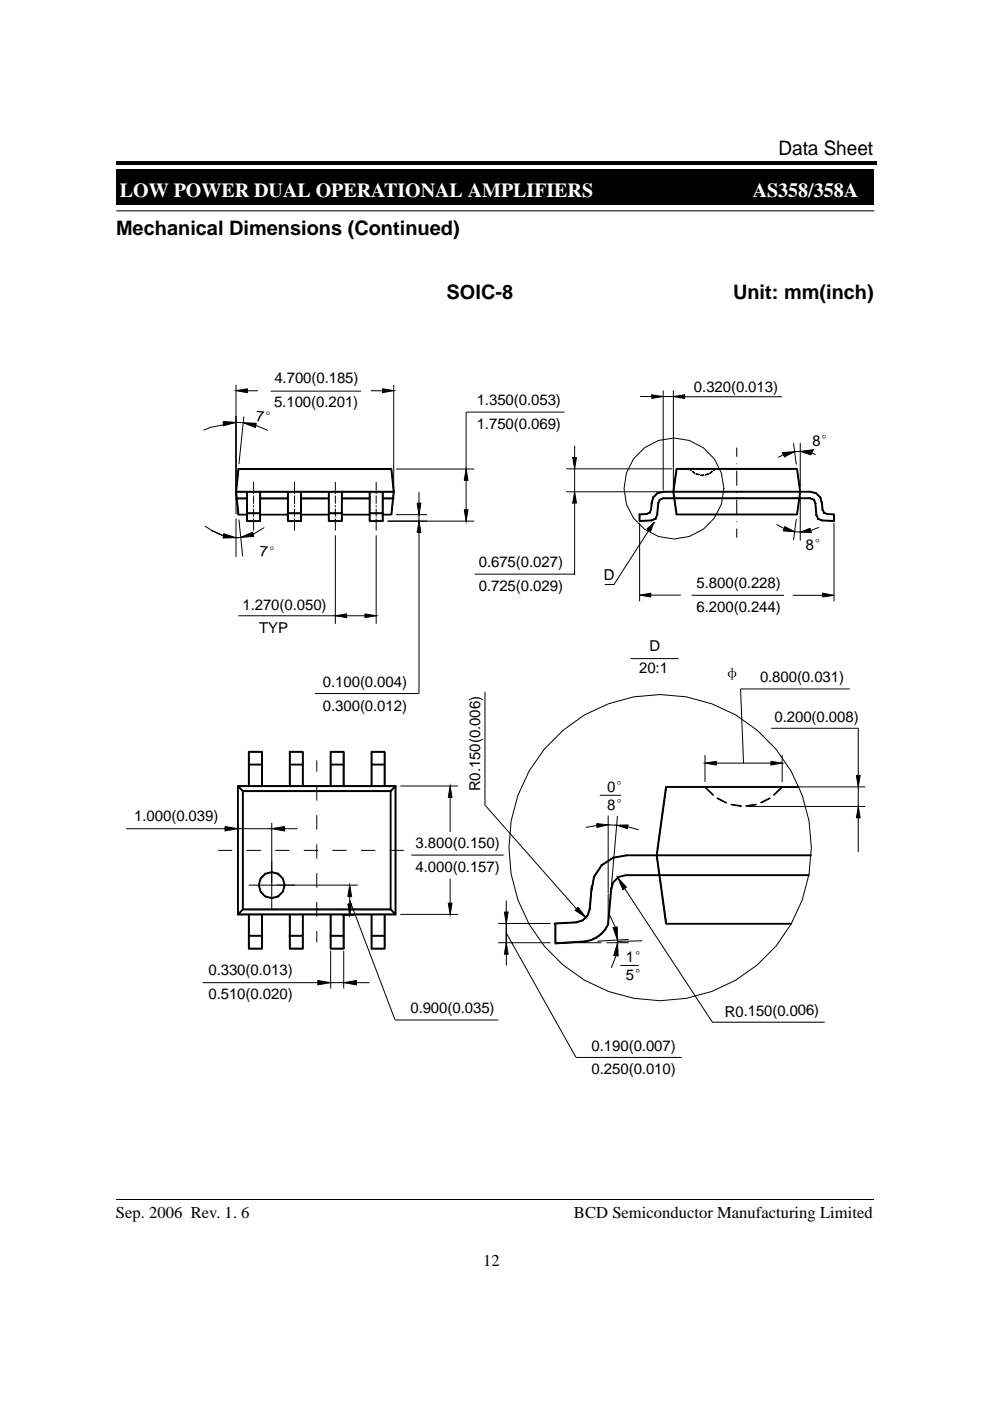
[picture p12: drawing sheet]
<svg xmlns="http://www.w3.org/2000/svg" width="210mm" height="297mm" viewBox="0 0 210 297" stroke-linecap="round" stroke-linejoin="round" font-family="sans-serif">
<path d="M24.7 34.3h.3v.7h-.3zM25 34.3h160.9v.7h-160.9zM24.7 35.9h160.4v7.5h-160.4z" fill="#000"/>
<path d="M24.7 44.7h160.7M24.7 43.4v-7.4h160.5l-.1 7.5-160.5-.1" fill="none" stroke="#000" stroke-width=".21"/>
<path d="M23.3 8.3h35.2v25.2h-35.2z" fill="#fff"/>
<g fill="none" stroke="#000" stroke-width=".21">
<path d="M47.3 89.4l2.7 .2-2.6 .7zM50 82.8l2.5-.4v.8zM50 81.6l.1 27.4M50.4 99.4l.3 .1-.5 4.8h-.2zM50.6 99.3h32.4v.2h-32.4zM50.6 99.4h32.4M51.6 89.6h-1.6l-5.3 1-1.5 .6M51.6 89.6l2.7 .1-.1 1zM51.7 88.3l-1 10.1M52.5 82.8h2.2M54.3 90.2l2.5 1M57.5 82.9h19"/>
<path d="M78.6 82.8h2.5M81.1 82.4l2.4 .4-2.4 .4zM82.9 99.5l.2-.1 .5 4.9h-.2zM83.5 81.6v22.2M83.5 82.8h.1M84 99.4h16.6M98.8 99.4l.4 2.5h-.8zM119.7 87.4h-20.9v12M120.1 99.4h22.3M121.4 97h.8l-.4 2.4zM121.8 94.6v2.4M121.8 99.4v4.9"/>
<path d="M135.8 84.1h2.4M136.7 94.9a10.6 10.6 0 0 1 16.8 8.7 10.6 10.6 0 0 1-16.8 8.6 10.8 10.8 0 0 1 0-17.3zM138.2 83.7l2.4 .4-2.4 .4zM140.6 84.1h.1M140.6 82.8v21M140.6 84.1h2.2M142.7 84.1l2.5-.4v.8zM142.8 82.8v21M143.3 99.4h.3l-.7 4.9-.2-.1zM143.4 99.3h25.6v.2h-25.6zM143.4 99.4h25.6M143.4 99.4h.1"/>
<path d="M145.2 84.1h20.5M146.1 99.5l.1-.1 .4 .3-.1 .1zM146.8 100l.1-.1 .4 .4v.1zM151.3 99.7l.3-.3 .1 .1-.4 .3zM151.6 99.4l.1 .1M156.2 95v1.8M156.2 99.9v3M156.2 98.3h.1M165.9 95.9l2.6-.1-2.2 1.1zM166.9 96l-1.9 .9M168.3 94l.5 4.4M168.9 99.4h.2l.7 4.8-.2 .1z"/>
<path d="M169.7 95.7l2.7-.3-.5 1zM169.7 94v9.2M169.7 95.7l-1.2 .1M170.5 95.8h1.2l1.2 .6M43.5 111.5a10.3 10.3 0 0 0 7.6 2.4M44.9 112.5l2.5 1.1M47.4 113.2l2.6 .8-2.7 .1zM50 104.3h.2l.5 4.8h-.3zM50 104.2h33.5v.2h-33.5zM50 105.6h2.4v.2h-2.4zM50 104.3h33.5M50 105.7h.1"/>
<path d="M50.1 110v8M50.6 109h1.8v.2h-1.8zM50.7 110.2l.8 7.7M51.1 113.9l2.5-1.1 .2 .9zM52.3 104.3h.2v6.2h-.2zM52.4 104.3v6.2h2.8M52.4 110.4h2.8v.2h-2.8zM52.4 108.7h2.8v.2h-2.8zM52.4 108.8h2.8M53.8 102.2v1.8M53.8 104.4v.3M53.8 105.1v1.7"/>
<path d="M53.8 107.1v.4M53.8 107.8v1.8M53.8 109.9v.4M53.8 110.6v1.9M55.1 104.3h.1v6.2h-.1zM55.1 104.3v6.2M55.2 105.6h5.9v.2h-5.9zM55.2 109h5.9v.2h-5.9zM55.2 109.1h5.9M56 111.8l-2.3 1.5M60.9 104.3h.3v6.2h-.3zM61 104.3l.1 6.2h2.7v-6.2"/>
<path d="M61.1 110.4h2.7v.2h-2.7zM61.1 108.7h2.7v.2h-2.7zM61.1 108.8h2.7M62.4 102.2v1.8M62.4 104.4v.3M62.4 105.1v1.7M62.4 107.1v.4M62.4 107.8v1.8M62.4 109.9v.4M62.4 110.6v1.9M63.7 104.3h.2v6.2h-.2zM63.8 105.6h5.9v.2h-5.9z"/>
<path d="M63.8 109h5.9v.2h-5.9zM63.8 109.1h5.9M69.6 104.4h.2v6.1h-.2zM69.7 110.4h2.8v.2h-2.8zM69.7 108.7h2.8v.2h-2.8zM69.7 108.8h2.8M71.1 102.2v1.8M71.1 104.4v.3M71.1 105.1v1.7M71.1 107.1v.4M71.1 107.8v1.8M71.1 109.9v.4"/>
<path d="M71.1 110.6v1.9M71.1 113.5v18.8M72.4 104.3h.2v6.2h-.2zM72.5 109h5.9v.2h-5.9zM72.5 105.6h5.9v.2h-5.9zM72.5 109.1h5.9M72.5 104.3v6.2h-2.8v-6.1M78.3 104.3h.2v6.2h-.2zM78.4 104.3v6.2h2.8v-6.2M78.4 110.4h2.8v.2h-2.8zM78.4 108.7h2.8v.2h-2.8zM78.4 108.8h2.8"/>
<path d="M79.8 102.2v1.8M79.8 104.4v.3M79.8 105.1v1.7M79.8 107.1v.4M79.8 107.8v1.8M79.8 109.9v.4M79.8 110.6v1.9M79.8 113.5v18.8M79.8 112.5h.1M81 104.3h.3v6.2h-.3zM81.2 109h1.8v.2h-1.8zM81.2 105.6h2.3v.2h-2.3z"/>
<path d="M82.2 110.5h18.4M83.4 104.3h.2l-.5 4.8h-.2zM84 109.1h6.6M88.4 106.7h.8l-.4 2.4zM88.8 110.5l.4 2.4h-.8zM88.8 104.3v2.4M88.8 109.1v1.4M88.8 112.9v34.1h-22M98.4 108.1h.8l-.4 2.4zM98.8 101.9v6.2M121.8 104.3l.4 2.4h-.8zM121.8 106.7v15.2"/>
<path d="M135.5 109.1h.2v1.4h-.2zM135.5 109l1.6-.1v.2l-1.5 .1zM135.6 110.4l2.7-.2v.2l-2.7 .2zM135.6 110.9v16.5M135.7 110.4h.1M135.9 110.4h.1M137.1 108.9l.6-.3 .1 .2-.7 .3zM137.2 112.1l1.4-1.3-.6 1.8zM137.9 112l-7.7 11.9h-1.9M138 108l.1 .1-.3 .7-.1-.2zM138.1 106.4h.2l-.2 1.7-.1-.1zM138.1 110.2l.8-.3 .2 .2-1 .3z"/>
<path d="M138.4 105.4l.9-.9 .2 .2-.9 .8zM138.4 105.4l.2 .1-.3 1.2h-.2zM138.6 110.8h.1M139.3 109.1h.1l-.3 1-.2-.2zM139.3 104.5l1.3-.4v.3l-1.1 .3zM139.5 106.5l.2 .1-.3 2.7h-.2zM139.8 105.9l.8-.3v.1l-.7 .3zM139.8 105.9l.1 .1-.2 .7h-.2zM140.6 105.5h15.6v.2h-15.6zM140.6 104.2h15.6v.2h-15.6zM140.6 105.6h31.3M142.7 104.3l.2-.1 .7 4.9h-.3z"/>
<path d="M143.4 109h12.8v.2h-12.8zM143.4 109.1h25.6M147.7 100.4l.6 .2-.1 .1-.6-.2zM148.6 100.6l.3 .3-.3-.1zM148.9 100.7l.3-.1v.2l-.3 .1zM149.6 100.6l.6-.2v.1l-.6 .2zM150.5 100.3l.5-.4 .1 .1-.6 .4zM156.2 109h12.8v.2h-12.8zM156.2 105.5h15.7v.2h-15.7zM156.2 104.2h15.7v.2h-15.7zM156.2 106v3.1M156.2 112.1v1.8"/>
<path d="M156.2 104.5h.1M156.2 110.6h.1M164.7 111.2l1.8 1M166.4 111.7l2.1 1-2.4-.1zM168.5 112.7l1.2 .1M168.8 110.1l-.5 4.3M169.6 104.2l.2 .1-.7 4.8h-.2zM169.7 112.8l2-.8 .3 .9zM169.7 105.3v9.3M171.8 104.2l1.3 .3-.1 .2-1.2-.3zM171.8 105.6l.9 .3-.2 .1-.7-.3zM171.9 104.3h-51.8"/>
<path d="M172.5 106l.2-.1 .3 .8h-.2zM172.8 106.6l.2-.1 .2 2.8h-.2zM173 109.1h.2l.3 .8-.1 .2zM173.1 104.5l.9 .9-.2 .1-.8-.8zM173.1 109.1h.1M173.5 109.9l.8 .3v.2l-.9-.3zM173.6 111.8l-1.9 .8M173.8 105.5l.2-.1 .4 1.3h-.2zM174.2 106.4h.1l.2 1.6-.2 .1zM174.2 110.5h2.6M174.2 110.3h2.6M174.2 110.2l2.6 .2v.2l-2.6-.2z"/>
<path d="M174.3 108.1l.2-.1 .3 .6-.2 .2zM174.8 108.6l.6 .3v.2l-.8-.3zM175.4 108.9l1.5 .1v.2l-1.5-.1zM176.7 109.1h.2v1.4h-.2zM176.8 110.9v16.5M50.5 130.6h26.9M71.1 130.6l2.4-.4v.7zM77.4 130.2l2.4 .4-2.4 .3zM79.8 130.6h.1M100.7 121.7h21.1M133.7 139.6h10.2M135.6 126.2l2.4-.4v.8z"/>
<path d="M138 126.2h6.3M146.7 126.2h19.5M168.1 126.2h6.3M174.4 125.8l2.4 .4-2.4 .4zM52.7 159.4h.2v7.2h-.2zM52.8 159.3h2.8v.2h-2.8zM55.5 159.4h.1v7.2h-.1zM61.3 159.4h.3v7.2h-.3zM61.4 159.3h2.8v.2h-2.8zM64.1 159.4h.2v7.2h-.2zM70 159.4h.2v7.2h-.2zM70.1 159.3h2.8v.2h-2.8z"/>
<path d="M72.7 159.4h.3v7.2h-.3zM78.7 159.4h.2v7.2h-.2zM78.8 159.3h2.7v.2h-2.7zM81.4 159.4h.3v7.2h-.3zM81.5 159.4h-2.7v7.2M81.6 159.4v7.2M102.8 146.7v24.1M119.4 154.9a32 32 0 0 1 34.3-4.5 32 32 0 0 1 18.3 29.3 32.1 32.1 0 0 1-32 32.5 32.1 32.1 0 0 1-32.1-32.5 32.4 32.4 0 0 1 11.5-24.8zM163.6 154.4h18.4v10M180.2 146.1h-23.2l.6 15.7M26.8 175.7h20.9M47.7 175.2l2.7 .5-2.7 .5z"/>
<path d="M50.4 166.6h.1v27.3h-.1zM50.4 166.6h33.5v.2h-33.5zM50.4 175.7h7.2M50.5 166.6l1 1-.1 .2-1-1zM51.4 167.7h.2v25.1h-.2zM51.5 167.7v25.1M51.5 167.6h31.3v.2h-31.3zM51.5 167.7h31.3v25.1M52.8 166.6v-7.2h2.8v7.2M52.8 162h2.8v.2h-2.8zM52.8 162.1h2.8M57.6 175.7l2.7-.5v1z"/>
<path d="M57.6 174.5v18.2M60.3 175.7h2.8M61.4 162h2.8v.2h-2.8zM61.4 162.1h2.8M61.4 166.6v-7.2h2.8v7.2M67.2 161.2v2.4M67.2 166.7v3.1M67.2 172.8v3.1M67.2 179v3M70.1 162h2.8v.2h-2.8zM70.1 166.6v-7.2h2.8v7.2M70.1 162.1h2.8"/>
<path d="M78.8 162h2.7v.2h-2.7zM78.8 162.1h2.7M82.7 167.7h.2v25.1h-.2zM83.8 166.6h.2v27.3h-.2zM83.8 166.6l.1 .2-1 1-.1-.2zM83.9 166.6h.1M83.9 166.7l-33.4-.1v27.3M83.9 166.6v27.3M84.9 166.6h12.2M95.4 166.6l.4 2.5h-.8zM95.4 166.6h.1M95.4 169.1v7.3"/>
<path d="M102.9 170.8l19.3 21.9M126.5 174.6l2.4 .3-2.3 .5zM126.5 175l-2.3 .4M127.3 168.6h4.3M128.9 172.9v16.5M128.9 174.9l1.8 .1M130.7 175l2.5-.1-.1 .8zM130.9 173l-1.3 15M130.9 173h.1M133.1 175.3l2.3 .6M141.1 166.8h.3l-2.1 14.6-.2-.1zM141.2 166.8h28.2v.1h-28.2z"/>
<path d="M141.2 166.8h.1M149.4 166.9l1.9 1.6-.1 .1zM149.5 161.8l2.4-.4v.8zM149.5 160.1v5.7M151.9 161.8h11.5M152.1 169.2l1.9 .9v.2l-2-1zM155 170.5l2.1 .3v.2l-2.1-.4zM158.2 170.8l2.1-.3v.1l-2.1 .4zM158.7 171h24.8M161.3 170.1l1.9-.9 .1 .1-1.9 1zM163.4 161.4l2.4 .4-2.4 .4zM164 168.5l1.8-1.7 .1 .1-1.8 1.7z"/>
<path d="M165.8 166.8l.1 .1M165.8 160.1v5.7M181.6 164.4h.8l-.4 2.4zM182 171l.4 2.4h-.8zM182 166.8v4.2M182 173.4v7.2M183.5 166.8h-42.3M46.2 180.3h3M50.4 193.8l1-1.1 .1 .2-1 1.1zM50.4 193.8h33.5v.2h-33.5zM50.4 193.9h33.5M51.5 192.7h31.3v.2h-31.3z"/>
<path d="M52.3 180.3h3M52.7 193.9h.2v7.2h-.2zM52.7 198.3h2.8v.2h-2.8zM52.7 198.4h2.8M52.7 187.7h23.2M52.8 193.9v7.2M54.8 187.7h.2l.3 1.3-.1 .1zM55.2 186.2l.1 .1-.3 1.4h-.2zM55.2 189.1l.1-.1 1 1-.1 .2zM55.5 193.9h.1v7.2h-.1zM55.6 193.9v7.2M56.2 185.2l1.4-.4v.2l-1.3 .4z"/>
<path d="M56.2 185.2l.1 .2-1 .9-.1-.1zM56.3 190l1.3 .3v.2l-1.4-.3zM57.6 184.8l1.4 .4-.1 .2-1.3-.4zM57.6 190.3l1.3-.3 .1 .2-1.4 .3zM58.4 180.3h3M58.9 190l1-1 .1 .1-1 1.1zM59 185.2l1 1-.1 .1-1-.9zM59.9 186.3l.1-.1 .5 1.5h-.3zM60.2 187.7h.3l-.5 1.4-.1-.1zM61.3 193.9h.3v7.2h-.3zM61.3 198.3h2.8v.2h-2.8zM61.3 198.4h2.8"/>
<path d="M61.4 193.9v7.2M64.1 193.9h.2v7.2h-.2zM64.2 193.9v7.2M64.4 180.3h3M67.2 185.1v3.1M67.2 191.2v3.1M67.2 197.4v2.4M70 193.9h.2v7.2h-.2zM70 198.3h2.8v.2h-2.8zM70 198.4h2.8M70.1 193.9v7.2M70.5 180.3h3"/>
<path d="M72.5 194.1h2.5M72.7 193.9h.3v7.2h-.3zM72.9 193.9v7.2M73.7 191.6h.8l-.4 2.5zM74.1 187.7l.4 2.4h-.8zM74.1 190.1v1.5M74.1 190.9l9.7 25.3 21.8 .1M76.5 180.3h3.1M78.7 193.9h.2v7.2h-.2zM78.7 198.3h2.7v.2h-2.7zM78.7 198.4h2.7M78.8 193.9v7.2"/>
<path d="M81.4 193.9h.3v7.2h-.3zM81.6 193.9v7.2M82.6 180.3h3M82.9 192.7l1 1.1-.1 .2-1-1.1zM84.9 193.9h12.2M87.3 181.3h19.4M95 191.5h.8l-.4 2.4zM95.4 186.3v5.2M105.6 199.9h11.1M105.6 195.8h11.1M106.9 193.4h.8l-.4 2.4zM107.3 199.9l.4 2.4h-.8z"/>
<path d="M107.3 190.9v2.5M107.3 195.8v4.1M107.4 197.8l14.7 26.4h22.4M117.5 195.7l4.6-.2 .1 .2-4.7 .2zM117.6 195.8h.3v4.2h-.3zM117.7 199.9l6.4-.4v.2l-6.4 .4zM117.7 199.9h9.8M117.8 195.8v4.2M117.9 199.9h.1M122.1 195.5l1.4-.4 .1 .1-1.4 .5zM122.5 192.3l1.7 2.2-2.3-1.5zM123.5 195.1l1-1 .2 .1-1.1 1z"/>
<path d="M124.1 199.5l1.2-.3 .1 .2-1.3 .3zM124.9 192.7h.3l-.5 1.5-.2-.1zM125.3 199.2l1.1-.5 .1 .2-1.1 .5zM125.4 187.9h.2l-.4 4.8h-.3zM125.9 185.9h.1l-.5 2.9h-.2zM126.4 198.7l1-.7 .1 .1-1 .8zM127.5 183.4l2.5-1.6v.1l-2.4 1.6zM127.5 183.4l.1 .1-1.6 2.4h-.1zM128.2 197.1l.2 .1-.9 .9-.1-.1zM128.6 199.9h4.7M128.8 196l.2 .1-.6 1.1-.2-.1zM128.9 196.5h.1"/>
<path d="M128.9 189.6h.1M128.9 189.6v6.4M129.3 194.1l1.2 2.5M129.5 188.2h.2l-.7 7.8h-.2zM129.6 188.2h.1M129.9 187l.2 .2-.4 1.5h-.2zM130 181.8l2.8-.5v.1l-2.8 .5zM130 196.7l.9-.2v2.8zM130.7 186.3h.1M130.9 199.3v.6M130.9 199.9l.2 2.8-1-.1zM131 186.1l1.8 2-.7 .5z"/>
<path d="M131.1 185.9l1.6-.4v.2l-1.5 .3zM131.1 185.9l.1 .1-1.1 1.2-.2-.2zM132.4 188.4l18.6 28.3h23.8M132.7 181.3h39.3v.1h-39.3zM132.7 185.5h38.8v.2h-38.8zM132.7 181.3h39.3M132.7 185.6h38.8M133.3 199.2l-6.6 .3M136.2 199.5l-5.3 .1M139.1 181.4l.2-.1 2.1 14.5-.3 .1zM141.2 195.8h26.6v.1h-26.6zM141.2 195.9h26.6"/>
<path d="M43 208.3h24.4M52.8 201h2.8v.2h-2.8zM61.4 201h2.8v.2h-2.8zM67.4 207.9l2.7 .4-2.7 .5zM70.1 201h2.8v.2h-2.8zM70.1 201.6v8M70.1 208.3h2.8M72.9 208.3l2.7-.4v.9zM72.9 201.6v8M75.6 208.3h2.7M78.8 201h2.7v.2h-2.7zM107.4 202.3v2.4"/>
<path d="M130.6 202.6l-1 2.6M131.6 204.7h3.8M24.7 254.3h160.5"/>
</g>
<g fill="#000">
<path d="M47.3 89.4l2.7 .2-2.6 .7zM50 82.8l2.5-.4v.8zM51.6 89.6l2.7 .1-.1 1zM81.1 82.4l2.4 .4-2.4 .4zM121.4 97h.8l-.4 2.4zM138.2 83.7l2.4 .4-2.4 .4zM142.8 84.1l2.4-.4v.8zM146.1 99.5l.1-.1 .3 .4zM146.2 99.4l.4 .3-.1 .1zM146.8 100l.1-.1 .4 .5zM146.9 99.9l.4 .4v.1zM151.3 99.7l.3-.3 .1 .1z"/>
<path d="M151.3 99.7l.4-.2-.4 .3zM165.9 95.9l2.6-.1-2.2 1.1zM169.7 95.7l2.7-.3-.5 1zM47.4 113.2l2.6 .8-2.7 .1zM50 104.3l.7 4.8h-.3zM50.4 99.4l-.2 4.9h-.2zM50 104.3h.2l.5 4.8zM50.4 99.4l.3 .1-.5 4.8zM50.6 109.2l1.8-.2v.2zM50.6 109h1.8l-1.8 .2zM51.1 113.9l2.5-1.1 .2 .9zM81.2 109.2l1.8-.2v.2z"/>
<path d="M81.2 109h1.8l-1.8 .2zM82.9 99.5l.7 4.8h-.2zM83.4 104.3l-.3 4.8h-.2zM82.9 99.5l.2-.1 .5 4.9zM83.4 104.3h.2l-.5 4.8zM88.4 106.7h.8l-.4 2.4zM88.8 110.5l.4 2.4h-.8zM98.4 108.1h.8l-.4 2.4zM98.8 99.4l.4 2.5h-.8zM121.8 104.3l.4 2.4h-.8zM135.5 109.1l.2 1.4h-.2zM135.5 109l1.6-.1-1.5 .3z"/>
<path d="M135.6 109.2l1.5-.3v.2zM135.5 109.1h.2v1.4zM137.1 108.9l.6-.3 .1 .2zM137.1 108.9l.7-.1-.7 .3zM138 108l.1 .1-.4 .5zM138.1 108.1l-.3 .7-.1-.2zM138.1 106.4v1.7l-.1-.1zM137.2 112.1l1.4-1.3-.6 1.8zM138.1 110.2l1-.1-1 .3zM138.1 110.2l.8-.3 .2 .2zM138.1 106.4h.2l-.2 1.7zM138.4 105.4l.2 .1-.5 1.2z"/>
<path d="M138.6 105.5l-.3 1.2h-.2zM139.3 109.1h.1l-.5 .8zM139.4 109.1l-.3 1-.2-.2zM138.4 105.4l.9-.9 .2 .2zM138.4 105.4l1.1-.7-.9 .8zM139.8 105.9l.1 .1-.4 .7zM139.9 106l-.2 .7h-.2zM139.8 105.9l.8-.3v.1zM139.8 105.9l.8-.2-.7 .3zM139.3 104.5l1.3-.4v.3zM139.3 104.5l1.3-.1-1.1 .3zM143.3 99.4l-.4 4.9-.2-.1z"/>
<path d="M143.3 99.4h.3l-.7 4.9zM142.7 104.3l.9 4.8h-.3zM142.7 104.3l.2-.1 .7 4.9zM147.7 100.4l.5 .3-.6-.2zM147.7 100.4l.6 .2-.1 .1zM148.6 100.6l.3 .3-.3-.1zM148.6 100.6l.3 .3zM148.9 100.7l.3 .1-.3 .1zM148.9 100.7l.3-.1v.2zM149.6 100.6l.6-.2v.1zM149.6 100.6l.6-.1-.6 .2zM150.5 100.3l.5-.4 .1 .1z"/>
<path d="M150.5 100.3l.6-.3-.6 .4zM166.4 111.7l2.1 1-2.4-.1zM169.6 104.2l-.5 4.9h-.2zM169.6 104.2l.2 .1-.7 4.8zM168.9 99.4l.9 4.8-.2 .1zM168.9 99.4h.2l.7 4.8zM169.7 112.8l2-.8 .3 .9zM171.8 105.6l.7 .4-.7-.3zM171.8 105.6l.9 .3-.2 .1zM172.5 106l.2-.1 .1 .8zM172.7 105.9l.3 .8h-.2zM173 109.1h.2l.2 1z"/>
<path d="M171.8 104.2l1.2 .5-1.2-.3zM171.8 104.2l1.3 .3-.1 .2zM173.2 109.1l.3 .8-.1 .2zM173.5 109.9l.8 .5-.9-.3zM173.5 109.9l.8 .3v.2zM173.1 104.5l.7 1-.8-.8zM173.1 104.5l.9 .9-.2 .1zM173.8 105.5l.2-.1 .2 1.3zM174.3 108.1l.2-.1 .1 .8zM174.2 106.4l.3 1.6-.2 .1zM174 105.4l.4 1.3h-.2zM174.5 108l.3 .6-.2 .2z"/>
<path d="M174.2 106.4h.1l.2 1.6zM174.8 108.6l.6 .5-.8-.3zM174.8 108.6l.6 .3v.2zM176.7 109.1l.2 1.4h-.2zM175.4 109.1l1.5-.1v.2zM175.4 108.9l1.5 .1-1.5 .1zM176.7 109.1h.2v1.4zM71.1 130.6l2.4-.4v.7zM77.4 130.2l2.4 .4-2.4 .3zM135.6 126.2l2.4-.4v.8zM174.4 125.8l2.4 .4-2.4 .4zM47.7 175.2l2.7 .5-2.7 .5z"/>
<path d="M50.4 166.8l1.2 .8-.2 .2zM50.5 166.6l1.1 1-1.2-.8zM57.6 175.7l2.7-.5v1zM83.8 166.6l-.9 1.2-.1-.2zM83.8 166.6l.1 .2-1 1zM95.4 166.6l.4 2.5h-.8zM126.5 174.6l2.4 .3-2.3 .5zM130.7 175l2.5-.1-.1 .8zM149.4 166.9l1.8 1.7zM149.5 166.8l1.8 1.7-.1 .1zM149.5 161.8l2.4-.4v.8zM152.1 169.2l1.9 1.1-2-1z"/>
<path d="M152.1 169.2l1.9 .9v.2zM155 170.5l2.1 .5-2.1-.4zM155 170.5l2.1 .3v.2zM161.3 170.1l1.9-.9 .1 .1zM161.3 170.1l2-.8-1.9 1zM163.4 161.4l2.4 .4-2.4 .4zM164 168.5l1.8-1.7 .1 .1zM164 168.5l1.9-1.6-1.8 1.7zM181.6 164.4h.8l-.4 2.4zM182 171l.4 2.4h-.8zM51.4 192.7l-.9 1.3-.1-.2zM51.4 192.7l.2 .2-1.1 1.1z"/>
<path d="M54.8 187.7h.2l.2 1.4zM55 187.7l.3 1.3-.1 .1zM55.2 186.2l.1 .1-.5 1.4zM55.2 189.1l.1-.1 .9 1.2zM55.3 186.3l-.3 1.4h-.2zM55.3 189l1 1-.1 .2zM56.2 185.2l.1 .2-1.1 .8zM56.3 190l1.3 .5-1.4-.3zM55.2 186.2l1.1-.8-1 .9zM56.3 190l1.3 .3v.2zM56.2 185.2l1.4-.4v.2zM56.2 185.2l1.4-.2-1.3 .4z"/>
<path d="M57.6 190.3l1.4-.1-1.4 .3zM57.6 190.3l1.3-.3 .1 .2zM57.6 184.8l1.3 .6-1.3-.4zM58.9 190l1-1 .1 .1zM57.6 184.8l1.4 .4-.1 .2zM58.9 190l1.1-.9-1 1.1zM59 185.2l.9 1.1-1-.9zM60.2 187.7h.3l-.6 1.3zM59 185.2l1 1-.1 .1zM60.5 187.7l-.5 1.4-.1-.1zM59.9 186.3l.1-.1 .2 1.5zM60 186.2l.5 1.5h-.3z"/>
<path d="M73.7 191.6h.8l-.4 2.5zM74.1 187.7l.4 2.4h-.8zM82.8 192.9l1.1 .9-.1 .2zM82.9 192.7l1 1.1-1.1-.9zM95 191.5h.8l-.4 2.4zM106.9 193.4h.8l-.4 2.4zM117.5 195.7l4.6-.2-4.6 .4zM117.5 195.9l4.6-.4 .1 .2zM117.7 199.9l6.4-.4-6.4 .6zM122.1 195.5l1.4-.4 .1 .1zM122.1 195.5l1.5-.3-1.4 .5zM122.5 192.3l1.7 2.2-2.3-1.5z"/>
<path d="M123.5 195.1l1-1 .2 .1zM123.5 195.1l1.2-.9-1.1 1zM124.1 199.5l1.2-.3 .1 .2zM124.1 199.5l1.3-.1-1.3 .3zM124.9 192.7h.3l-.7 1.4zM125.2 192.7l-.5 1.5-.2-.1zM125.3 199.2l1.1-.5 .1 .2zM125.3 199.2l1.2-.3-1.1 .5zM125.9 185.9h.1l-.7 2.9zM126 185.9l-.5 2.9h-.2zM126.4 198.7l1-.7 .1 .1zM126.4 198.7l1.1-.6-1 .8z"/>
<path d="M128.2 197.1l.2 .1-1 .8zM127.5 183.4l.1 .1-1.7 2.4zM127.4 198l1-.8-.9 .9zM127.6 183.5l-1.6 2.4h-.1zM128.8 196l.2 .1-.8 1zM129 196.1l-.6 1.1-.2-.1zM129.5 188.2l-.5 7.8h-.2zM129.5 188.2h.2l-.7 7.8zM129.9 187l.2 .2-.6 1.5zM127.5 183.4l2.5-1.6v.1zM127.5 183.4l2.5-1.5-2.4 1.6zM130.1 187.2l-.4 1.5h-.2z"/>
<path d="M130 196.7l.9-.2v2.8zM131.1 185.9l.1 .1-1.3 1zM129.9 187l1.3-1-1.1 1.2zM131.1 185.9l1.6-.4v.2zM131.1 185.9l1.6-.2-1.5 .3zM131 186.1l1.8 2-.7 .5zM130 181.8l2.8-.5v.1zM130 181.8l2.8-.4-2.8 .5zM141.1 166.8l-1.8 14.6-.2-.1zM141.1 166.8h.3l-2.1 14.6zM139.1 181.4l2.3 14.4-.3 .1zM139.1 181.4l.2-.1 2.1 14.5z"/>
<path d="M67.4 207.9l2.7 .4-2.7 .5zM72.9 208.3l2.7-.4v.9zM107.3 199.9l.4 2.4h-.8zM117.7 200.1l6.4-.6v.2zM130.9 199.9l.2 2.8-1-.1z"/>
</g>
<path d="M50 105.7h2.4M55.2 105.7h5.9M63.8 105.7h5.9M72.5 105.7h5.9M81.2 105.7h2.3M51.5 192.8h31.3M52.8 201.1h2.8M61.4 201.1h2.8M70.1 201.1h2.8M78.8 201.1h2.7" fill="none" stroke="#000" stroke-width=".23"/>
<path d="M173 106.5v2.8M125.1 187.9v4.8" fill="none" stroke="#000" stroke-width=".44"/>
<path d="M125.4 187.9v4.8" fill="none" stroke="#000" stroke-width=".4"/>
<path d="M135.6 110.4h2.7M158.2 170.8h2.1" fill="none" stroke="#000" stroke-width=".34"/>
<path d="M158.2 170.7h2.1" fill="none" stroke="#000" stroke-width=".3"/>
<path d="M139.3 106.5v2.8M139.6 106.5v2.8" fill="none" stroke="#000" stroke-width=".25"/>
<g font-size="4.2">
<text x="165.1" y="32.8">Data Sheet</text>
<text x="24.6" y="49.7">Mechanical Dimensions (Continued)</text>
<text x="94.7" y="63.3">SOIC-8</text>
<text x="155.4" y="63.3">Unit: mm(inch)</text>
</g>
<g font-size="4.2" fill="#fff">
<text x="25.4" y="41.8">LOW POWER DUAL OPERATIONAL AMPLIFIERS</text>
<text x="159.6" y="41.8">AS358/358A</text>
</g>
<g font-size="3.5">
<text x="24.6" y="258.2">Sep. 2006 Rev. 1. 6</text>
<text x="121.7" y="258.2">BCD Semiconductor Manufacturing Limited</text>
<text x="102.4" y="268.3">12</text>
</g>
<text font-size="3.3" x="153.6" y="144">φ</text>
<g font-size="3.2">
<text x="58.2" y="81.3">4.700(0.185)</text>
<text x="147.1" y="83.2">0.320(0.013)</text>
<text x="54.1" y="89.3" transform="rotate(6 54.1 89.3)">7°</text>
<text x="58.1" y="86.3">5.100(0.201)</text>
<text x="101.1" y="85.9">1.350(0.053)</text>
<text x="101.1" y="90.9">1.750(0.069)</text>
<text x="172.3" y="94.7" transform="rotate(-2 172.3 94.7)">8°</text>
<text x="55" y="118" transform="rotate(6 55 118)">7°</text>
<text x="170.8" y="116.6" transform="rotate(-2 170.8 116.6)">8°</text>
<text x="101.5" y="120.3">0.675(0.027)</text>
<text x="101.5" y="125.3">0.725(0.029)</text>
<text x="128" y="123">D</text>
<text x="147.7" y="124.7">5.800(0.228)</text>
<text x="51.4" y="129.3">1.270(0.050)</text>
<text x="147.7" y="129.7">6.200(0.244)</text>
<text x="55" y="134.1">TYP</text>
<text x="137.7" y="138">D</text>
<text x="135.5" y="142.7">20:1</text>
<text x="68.5" y="145.7">0.100(0.004)</text>
<text x="161.1" y="144.6">0.800(0.031)</text>
<text x="68.5" y="150.7">0.300(0.012)</text>
<text x="164.2" y="153">0.200(0.008)</text>
<text x="101.8" y="167.8" transform="rotate(-90 101.8 167.8)">R0.150(0.006)</text>
<text x="128.8" y="167.8">0°</text>
<text x="128.7" y="171.6">8°</text>
<text x="28.5" y="174.1">1.000(0.039)</text>
<text x="88.1" y="179.8">3.800(0.150)</text>
<text x="88.1" y="184.8">4.000(0.157)</text>
<text x="44.2" y="206.8">0.330(0.013)</text>
<text x="132.7" y="204.1">1°</text>
<text x="132.7" y="207.9">5°</text>
<text x="44.2" y="211.8">0.510(0.020)</text>
<text x="87" y="214.8">0.900(0.035)</text>
<text x="153.7" y="215.6" transform="rotate(-1 153.7 215.6)">R0.150(0.006)</text>
<text x="125.4" y="222.8">0.190(0.007)</text>
<text x="125.4" y="227.8">0.250(0.010)</text>
</g>
</svg>
